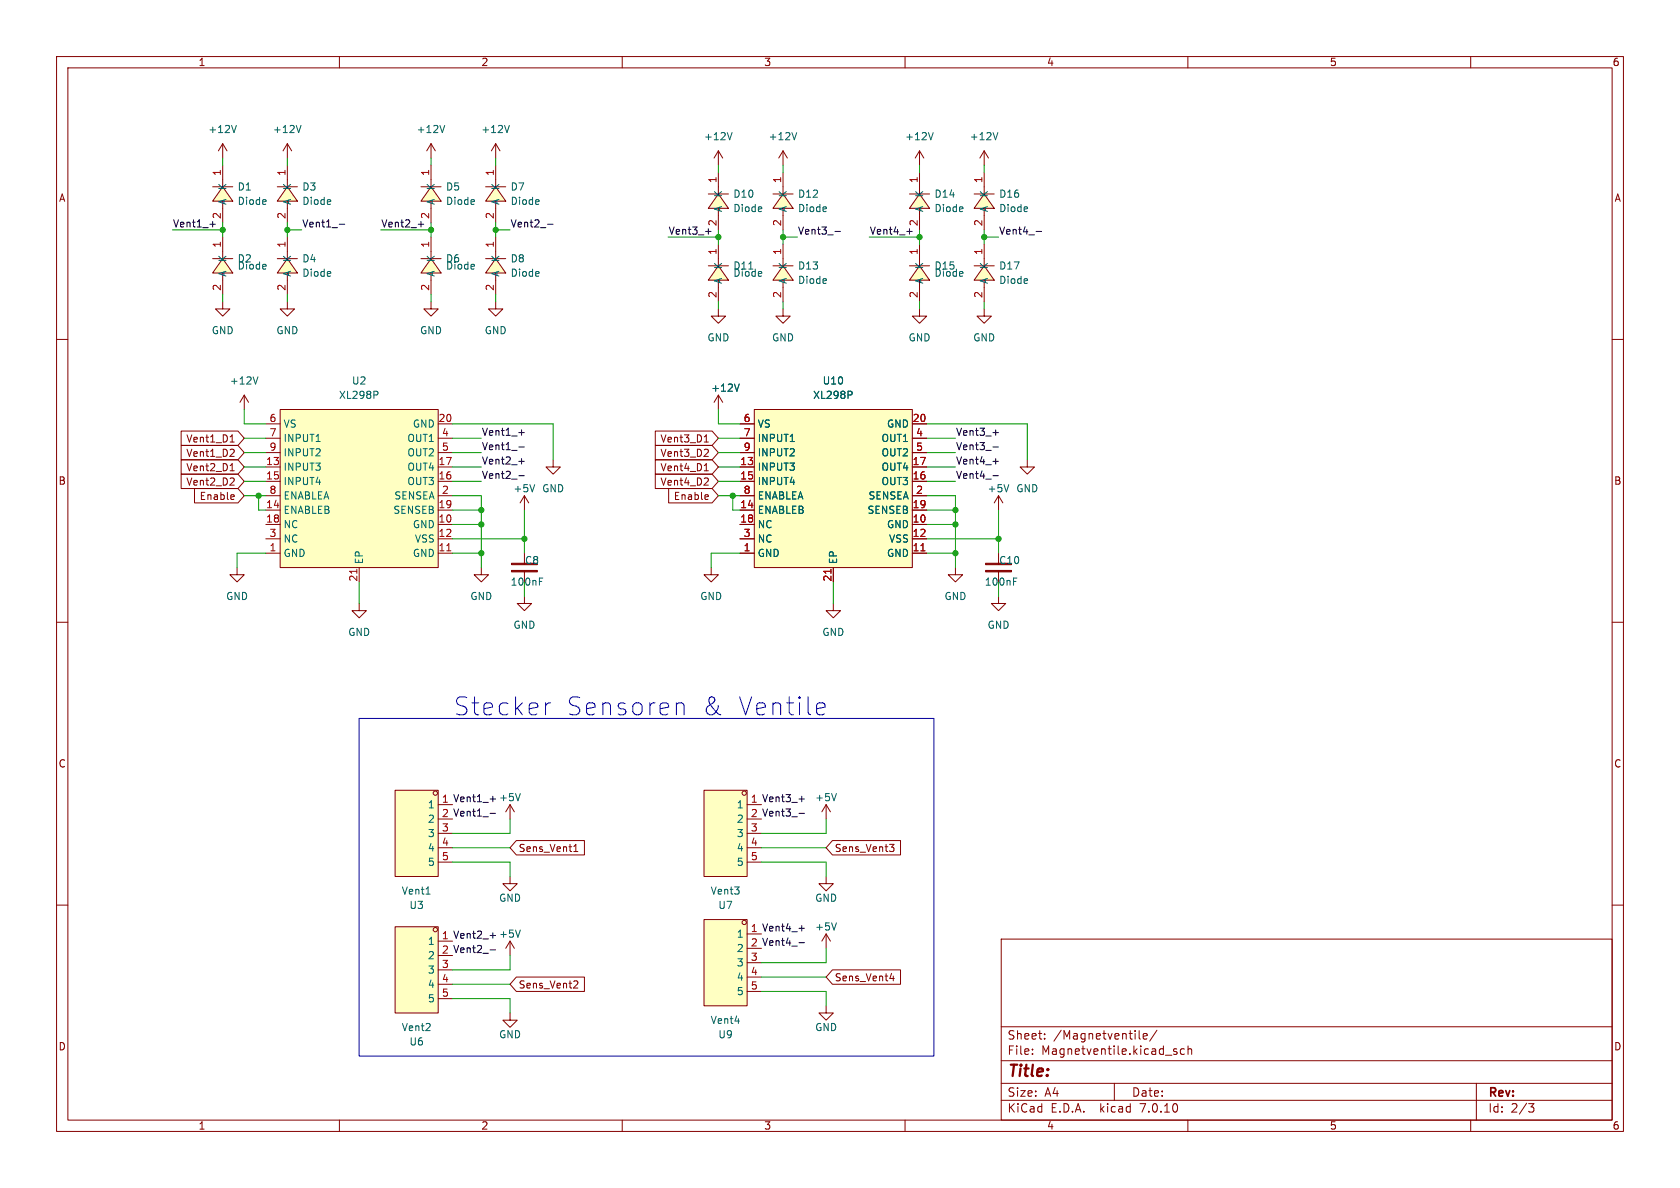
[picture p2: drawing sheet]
<svg xmlns="http://www.w3.org/2000/svg" width="297mm" height="210mm" viewBox="0 0 297 210" stroke-linecap="round" stroke-linejoin="round" font-family="sans-serif">
<g fill="none" stroke="#840000" stroke-width=".18">
<path d="M10 10h277v190h-277zM12 12h273v186h-273zM60 10v2M110 10v2M160 10v2M210 10v2M260 10v2M10 60h2M285 60h2M10 110h2M168.9 100.3v1.3h1.3l-1.3 1.3-1.3-1.3h1.3M285 110h2"/>
<path d="M10 160h2M285 160h2M177 166h108v32h-108zM60 198v2M110 198v2M160 198v2M177 194.5h108M177 191.5h108M177 187.5h108M177 181.5h108M182.5 186.3v.1M182.5 185.5v.1"/>
<path d="M184.7 183.6v.1M184.7 182.8v.1M197 191.5v3M201.4 182.2v1.3l.2 .2M202.1 183.2l.7-.1-.1-.3-.4-.1-.2 .2 .1 .7h.5M204.5 182.1l-1.3 2M207.5 185.8l.5 .2 .1 .2-.2 .2-.4-.1M207.5 185.5h.5M209.4 185.5l-.4-.1-.3 .3v.4l.1 .2h.6M210 198v2M210 185.5l.2-.1 .4 .1 .1 .9M210 184.9v1.5"/>
<path d="M260 198v2M261 191.5v6.5M270.2 195.1h1l-.5 .6 .4 .1 .1 .5-.3 .3h-.4"/>
</g>
<path d="M138.4 34.3l1.8 2.5h-3.6z" fill="#ffffc2"/>
<path d="M136.6 34.3h3.6M138.4 34.3l1.8 2.5h-3.6zM138.4 26.7v2.5M138.4 30.5v3.8M138.4 38.1v2.5M138.4 26.7l-.7 1.2M138.4 26.7l.8 1.2" fill="none" stroke="#840000" stroke-width=".18"/>
<path d="M140.8 23.4l-.4 1.3" fill="none" stroke="#006464" stroke-width=".18"/>
<path d="M39.4 45.7l1.8 2.6h-3.6z" fill="#ffffc2"/>
<g fill="none" stroke="#840000" stroke-width=".18">
<path d="M37.6 45.7h3.6M39.4 45.7l1.8 2.6h-3.6zM39.4 41.9v3.8M39.4 49.5v2.6M69.8 163.8h7.7v15.3h-7.7zM77.5 166.4h2.5M77.5 171.5h2.5M77.5 174h2.5M77.5 176.5h2.5"/>
<circle cx="77" cy="164.3" r=".38"/>
</g>
<path d="M69.8 163.8h7.7v15.3h-7.7z" fill="#ffffc2" stroke="#ffffc2" stroke-width=".18"/>
<path d="M87.6 33l1.8 2.6h-3.6z" fill="#ffffc2"/>
<path d="M85.8 33h3.6M87.6 33l1.8 2.6h-3.6zM87.6 29.2v3.8M87.6 36.8v2.6" fill="none" stroke="#840000" stroke-width=".18"/>
<path d="M127 34.3l1.8 2.5h-3.6z" fill="#ffffc2"/>
<path d="M125.2 34.3h3.6M127 34.3l1.8 2.5h-3.6zM127 26.7v2.5M127 30.5v3.8M127 38.1v2.5M127 26.7l-.8 1.2M127 26.7l.8 1.2M90.2 154.9v1.3h1.2l-1.2 1.3-1.3-1.3h1.3M90.2 179.1v1.2h1.2l-1.2 1.3-1.3-1.3h1.3" fill="none" stroke="#840000" stroke-width=".18"/>
<path d="M129.4 23.4l-.4 1.3" fill="none" stroke="#006464" stroke-width=".18"/>
<path d="M127 47l1.8 2.5h-3.6z" fill="#ffffc2"/>
<g fill="none" stroke="#840000" stroke-width=".18">
<path d="M76.2 25.4l-.8 1.3M76.2 25.4v2.5M76.2 25.4l.8 1.3M87.6 25.4l-.7 1.3M87.6 25.4v2.5M87.6 25.4l.8 1.3M125.2 47h3.6M127 47l1.8 2.5h-3.6zM127 43.2v3.8M127 50.8v2.5M90.2 142.2l-.8 1.3M90.2 142.2v2.6"/>
<path d="M90.2 142.2l.7 1.3"/>
</g>
<path d="M78.6 22.2l-.4 1.2M90 22.2l-.4 1.2M92 140.3l-.4 1.2" fill="none" stroke="#006464" stroke-width=".18"/>
<path d="M76.2 33l1.8 2.6h-3.6z" fill="#ffffc2"/>
<g fill="none" stroke="#840000" stroke-width=".18">
<path d="M74.4 33h3.6M76.2 33l1.8 2.6h-3.6zM76.2 29.2v3.8M76.2 36.8v2.6M47 74.9h2.5M47 77.5h2.5M49.5 72.4h28v27.9h-28zM77.5 74.9h2.5M77.5 77.5h2.5M47 97.8h2.5M47 92.7h2.5M47 95.3h2.5"/>
<path d="M47 82.6h2.5M47 90.2h2.5M47 85.1h2.5M47 87.6h2.5M47 80h2.5M77.5 97.8h2.5M77.5 92.7h2.5M77.5 95.3h2.5M77.5 82.6h2.5M77.5 90.2h2.5M77.5 85.1h2.5M77.5 87.6h2.5"/>
<path d="M77.5 80h2.5M63.5 106.7v1.3h1.3l-1.3 1.2-1.3-1.2h1.3M63.5 100.3v2.6M176.5 105.4v1.3h1.3l-1.3 1.3-1.2-1.3h1.2M69.8 139.7h7.7v15.2h-7.7zM124.5 139.7h7.6v15.2h-7.6zM77.5 142.2h2.5M77.5 147.3h2.5M77.5 149.9h2.5M77.5 152.4h2.5M132.1 142.2h2.5M132.1 147.3h2.5"/>
<path d="M132.1 149.9h2.5M132.1 152.4h2.5M146 142.2l-.7 1.3M146 142.2v2.6M146 142.2l.8 1.3M90.2 166.4l-.8 1.2M90.2 166.4v2.5M90.2 166.4l.7 1.2M124.5 162.6h7.6v15.2h-7.6zM132.1 165.1h2.5M132.1 170.2h2.5M132.1 172.7h2.5"/>
<path d="M132.1 175.3h2.5M146 177.8v1.3h1.3l-1.3 1.2-1.2-1.2h1.2"/>
<circle cx="77" cy="140.2" r=".38"/>
<circle cx="131.6" cy="140.2" r=".38"/>
<circle cx="131.6" cy="163.1" r=".38"/>
</g>
<g fill="#ffffc2" stroke="#ffffc2" stroke-width=".18">
<path d="M49.5 72.4h28v27.9h-28z"/>
<path d="M69.8 139.7h7.7v15.2h-7.7z"/>
<path d="M124.5 162.6h7.6v15.2h-7.6z"/>
<path d="M124.5 139.7h7.6v15.2h-7.6z"/>
</g>
<path d="M79 97.4h.7M63.1 100.6v.8" fill="none" stroke="#a90000" stroke-width=".18"/>
<path d="M55.9 78h.7M66.6 69.2l.2 .2v.3l-.2 .1M75.3 158.1h.7M147.9 140.3l-.5 1.2M92 164.4l-.4 1.3" fill="none" stroke="#006464" stroke-width=".18"/>
<path d="M39.4 33l1.8 2.6h-3.6z" fill="#ffffc2"/>
<path d="M37.6 33h3.6M39.4 33l1.8 2.6h-3.6zM39.4 29.2v3.8M39.4 36.8v2.6" fill="none" stroke="#840000" stroke-width=".18"/>
<path d="M50.8 33l1.8 2.6h-3.6z" fill="#ffffc2"/>
<path d="M49 33h3.6M50.8 33l1.8 2.6h-3.6zM50.8 29.2v3.8M50.8 36.8v2.6M97.8 81.3v1.3h1.3l-1.3 1.2-1.3-1.2h1.3" fill="none" stroke="#840000" stroke-width=".18"/>
<path d="M174 47l1.8 2.5h-3.6z" fill="#ffffc2"/>
<path d="M50.8 25.4l-.8 1.3M50.8 25.4v2.5M50.8 25.4l.8 1.3M76.2 53.3v1.3h1.3l-1.3 1.3-1.3-1.3h1.3M87.6 53.3v1.3h1.3l-1.3 1.3-1.2-1.3h1.2M172.2 47h3.6M174 47l1.8 2.5h-3.6zM174 43.2v3.8M174 50.8v2.5" fill="none" stroke="#840000" stroke-width=".18"/>
<path d="M53.2 22.2l-.4 1.2" fill="none" stroke="#006464" stroke-width=".18"/>
<path d="M87.6 45.7l1.8 2.6h-3.6z" fill="#ffffc2"/>
<path d="M85.8 45.7h3.6M87.6 45.7l1.8 2.6h-3.6zM87.6 41.9v3.8M87.6 49.5v2.6" fill="none" stroke="#840000" stroke-width=".18"/>
<path d="M76.2 45.7l1.8 2.6h-3.6z" fill="#ffffc2"/>
<path d="M39.4 25.4l-.8 1.3M39.4 25.4v2.5M39.4 25.4l.7 1.3M39.4 53.3v1.3h1.2l-1.2 1.3-1.3-1.3h1.3M74.4 45.7h3.6M76.2 45.7l1.8 2.6h-3.6zM76.2 41.9v3.8M76.2 49.5v2.6" fill="none" stroke="#840000" stroke-width=".18"/>
<path d="M41.8 22.2l-.4 1.2" fill="none" stroke="#006464" stroke-width=".18"/>
<path d="M138.4 47l1.8 2.5h-3.6z" fill="#ffffc2"/>
<path d="M136.6 47h3.6M138.4 47l1.8 2.5h-3.6zM138.4 43.2v3.8M138.4 50.8v2.5M162.6 54.6v1.3h1.2l-1.2 1.3-1.3-1.3h1.3M174 54.6v1.3h1.3l-1.3 1.3-1.3-1.3h1.3M43.2 69.9l-.8 1.2M43.2 69.9v2.5M43.2 69.9l.7 1.2" fill="none" stroke="#840000" stroke-width=".18"/>
<path d="M45.6 66.6l-.4 1.3" fill="none" stroke="#006464" stroke-width=".18"/>
<path d="M174 34.3l1.8 2.5h-3.6z" fill="#ffffc2"/>
<path d="M162.6 26.7l-.8 1.2M162.6 26.7v2.5M162.6 26.7l.7 1.2M172.2 34.3h3.6M174 34.3l1.8 2.5h-3.6zM174 26.7v2.5M174 30.5v3.8M174 38.1v2.5M174 26.7l-.8 1.2M174 26.7l.8 1.2M147.3 106.7v1.3h1.3l-1.3 1.2-1.3-1.2h1.3" fill="none" stroke="#840000" stroke-width=".18"/>
<path d="M165 23.4l-.4 1.3M176.4 23.4l-.4 1.3" fill="none" stroke="#006464" stroke-width=".18"/>
<path d="M162.6 34.3l1.7 2.5h-3.5z" fill="#ffffc2"/>
<path d="M160.8 34.3h3.5M162.6 34.3l1.7 2.5h-3.5zM162.6 30.5v3.8M162.6 38.1v2.5" fill="none" stroke="#840000" stroke-width=".18"/>
<path d="M162.6 47l1.7 2.5h-3.5z" fill="#ffffc2"/>
<path d="M127 54.6v1.3h1.3l-1.3 1.3-1.3-1.3h1.3M138.4 54.6v1.3h1.3l-1.3 1.3-1.2-1.3h1.2M160.8 47h3.5M162.6 47l1.7 2.5h-3.5zM162.6 43.2v3.8M162.6 50.8v2.5M92.7 97.8v2M85.1 100.3v1.3h1.3l-1.3 1.3-1.3-1.3h1.3M92.7 105.4v1.3h1.3l-1.3 1.3-1.3-1.3h1.3M92.7 100.9v2M125.7 100.3v1.3h1.3l-1.3 1.3-1.2-1.3h1.2" fill="none" stroke="#840000" stroke-width=".18"/>
<g fill="#840000" stroke="#840000" stroke-width=".18">
<path d="M90.4 99.6h4.6v.2h-4.6z"/>
<path d="M90.4 100.8h4.6v.3h-4.6z"/>
</g>
<path d="M95.4 102.8h.4M95.4 102.2h.6" fill="none" stroke="#006464" stroke-width=".18"/>
<path d="M50.8 45.7l1.8 2.6h-3.6z" fill="#ffffc2"/>
<g fill="none" stroke="#840000" stroke-width=".18">
<path d="M49 45.7h3.6M50.8 45.7l1.8 2.6h-3.6zM50.8 53.3v1.3h1.3l-1.3 1.3-1.3-1.3h1.3M50.8 41.9v3.8M50.8 49.5v2.6M32 78.7h10.1l1.1 1.3-1.1 1.3h-10.1zM32 76.2h10.1l1.1 1.3-1.1 1.2h-10.1zM40.7 78.1h.7M40.9 77.1l.1-.2v1.2M41.2 79.4l.2 .3-.1 .3-.7 .7h.8M115.8 78.7h10.1l1.1 1.3-1.1 1.3h-10.1zM115.8 76.2h10.1l1.1 1.3-1.1 1.2h-10.1z"/>
<path d="M124.5 78.1h.7M124.7 77.1l.2-.2v1.2M125 79.4l.2 .3v.3l-.8 .7h.8M127 69.9l-.8 1.2M127 69.9v2.5M127 69.9l.8 1.2M130.8 74.9h2.5M130.8 77.5h2.5M133.3 72.4h28v27.9h-28zM161.3 74.9h2.5M161.3 77.5h2.5M32 83.8h10.1l1.1 1.3-1.1 1.3h-10.1z"/>
<path d="M32 81.3h10.1l1.1 1.3-1.1 1.2h-10.1zM34.4 86.4h7.7l1.1 1.2-1.1 1.3h-7.7zM40.7 83.2h.7M40.9 82.1l.1-.1v1.2M41.2 84.5l.2 .2-.1 .3-.7 .8h.8M41.2 87.5l.2 .3-.6 .1M41.3 88.2l-.1 .1M92.7 87.6l-.8 1.3M92.7 87.6v2.6M92.7 87.6l.8 1.3M115.8 81.3h10.1l1.1 1.3-1.1 1.2h-10.1zM115.8 83.8h10.1l1.1 1.3-1.1 1.3h-10.1z"/>
<path d="M118.2 86.4h7.7l1.1 1.2-1.1 1.3h-7.7zM124.5 83.2h.7M124.7 82.1l.2-.1v1.2M125 84.5l.2 .2v.3l-.8 .8h.8M125 87.5l.2 .3-.6 .1M125.2 88.2l-.2 .1M130.8 97.8h2.5M130.8 92.7h2.5M130.8 95.3h2.5M130.8 82.6h2.5M130.8 90.2h2.5M130.8 85.1h2.5"/>
<path d="M130.8 87.6h2.5M130.8 80h2.5M161.3 97.8h2.5M161.3 92.7h2.5M161.3 95.3h2.5M161.3 82.6h2.5M161.3 90.2h2.5M161.3 85.1h2.5M161.3 87.6h2.5M161.3 80h2.5M176.5 87.6l-.7 1.3M176.5 87.6v2.6"/>
<path d="M176.5 97.8v2M176.5 87.6l.8 1.3M181.6 81.3v1.3h1.3l-1.3 1.2-1.3-1.2h1.3M41.9 100.3v1.3h1.3l-1.3 1.3-1.3-1.3h1.3M147.3 100.3v2.6M176.5 100.9v2M91.3 148.6h12v2.5h-12l-1.1-1.2zM101.4 150.5h.8M101.4 149.6l.4-.3v1.2M146 154.9v1.3h1.3l-1.3 1.3-1.2-1.3h1.2M147.2 148.6h12v2.5h-12l-1.2-1.2zM157.3 149.3h.7l-.4 .4 .4 .2v.4l-.2 .2h-.4"/>
<path d="M91.3 172.7h12v2.6h-12l-1.1-1.3zM101.6 173.4l.4 .1 .2 .3-.8 .9h.8M146 165.1l-.7 1.3M146 165.1v2.5M146 165.1l.8 1.3M147.2 171.4h12v2.6h-12l-1.2-1.3zM157.3 173h.8M157.9 172.5v.9"/>
</g>
<path d="M130.7 67.9l-.4 1.3M139.7 78h.7M150.4 69.2l.2 .2v.3l-.2 .1M94.5 85.7l-.4 1.2M178.3 85.7l-.4 1.2M179.2 102.8h.4M179.2 102.2h.6M147.9 163.1l-.5 1.3" fill="none" stroke="#006464" stroke-width=".18"/>
<path d="M133.3 72.4h28v27.9h-28z" fill="#ffffc2" stroke="#ffffc2" stroke-width=".18"/>
<path d="M162.8 97.4h.7M146.9 100.6v.8" fill="none" stroke="#a90000" stroke-width=".18"/>
<g fill="#840000" stroke="#840000" stroke-width=".18">
<path d="M174.2 99.6h4.6v.2h-4.6z"/>
<path d="M174.2 100.8h4.6v.3h-4.6z"/>
</g>
<g fill="none" stroke="#0f0f0f" stroke-width=".18">
<path d="M37.1 39.6h1M60 39.6h.9M73.9 39.6h1M96.8 39.6h1M124.7 40.9h1M147.6 40.9h1M160.3 40.9h1M183.2 40.9h.9M91.7 79h1M91.7 76.5h1M175.5 79h1M175.5 76.5h1"/>
<path d="M91.7 81.6h1M91.7 84.1h1M175.5 81.6h1M175.5 84.1h1M86.6 143.8h1M86.6 141.2h1M141.3 143.8h.9M141.3 141.2h.9M86.6 167.9h1M86.6 165.4h1M141.3 164.1h.9M141.3 166.6h.9"/>
</g>
<path d="M63.5 127h101.6v59.7h-101.6zM97.3 124.2a.81 .81 0 0 0-.9 .6M119.7 124.4l.3-.2h.5l.3 .2 .1 .3v1.7M144.5 124.4l.3-.2h.6l.3 .2 .2 .6-1.5 .3M144.5 126.2l.3 .2h.6l.3-.2" fill="none" stroke="#0000c2" stroke-width=".18"/>
<g fill="none" stroke="#009600" stroke-width=".18">
<path d="M39.4 27.9v1.3M39.4 39.4v2.5M50.8 27.9v1.3M50.8 39.4v2.5M76.2 27.9v1.3M76.2 39.4v2.5M87.6 27.9v1.3M87.6 39.4v2.5M127 29.2v1.3M138.4 29.2v1.3M162.6 29.2v1.3M174 29.2v1.3"/>
<path d="M30.5 40.6h8.9M39.4 52.1v1.2M50.8 40.6h2.5M50.8 52.1v1.2M67.3 40.6h8.9M76.2 52.1v1.2M87.6 52.1v1.2M87.6 40.6h2.6M118.1 41.9h8.9M127 40.6v2.6M127 53.3v1.3M138.4 41.9h2.6"/>
<path d="M138.4 40.6v2.6M138.4 53.3v1.3M153.7 41.9h8.9M162.6 40.6v2.6M162.6 53.3v1.3M174 41.9h2.5M174 40.6v2.6M174 53.3v1.3M43.2 72.4v2.5h3.8M43.2 77.5h3.8M80 74.9h17.8v6.4M80 77.5h5.1"/>
<path d="M127 72.4v2.5h3.8M127 77.5h3.8M163.8 74.9h17.8v6.4M163.8 77.5h5.1M43.2 82.6h3.8M43.2 80h3.8M43.2 85.1h3.8M43.2 87.6h3.8M45.7 87.6v2.6h1.3M47 97.8h-5.1v2.5M80 87.6h5.1v12.7M80 92.7h5.1"/>
<path d="M80 90.2h5.1M80 82.6h5.1M80 80h5.1M80 85.1h5.1M80 97.8h5.1M80 95.3h12.7M92.7 90.2v7.6M127 82.6h3.8M127 80h3.8M127 85.1h3.8M127 87.6h3.8M129.5 87.6v2.6h1.3"/>
<path d="M130.8 97.8h-5.1v2.5M163.8 92.7h5.1M163.8 90.2h5.1M163.8 82.6h5.1M163.8 80h5.1M163.8 85.1h5.1M163.8 87.6h5.1v12.7M163.8 97.8h5.1M163.8 95.3h12.7M176.5 90.2v7.6M63.5 102.9v3.8M92.7 102.9v2.5"/>
<path d="M147.3 102.9v3.8M176.5 102.9v2.5M80 152.4h10.2v2.5M80 149.9h10.2M90.2 144.8v2.5h-10.2M134.6 152.4h11.4v2.5M134.6 149.9h11.4M146 144.8v2.5h-11.4M80 176.5h10.2v2.6M80 174h10.2M90.2 168.9v2.6h-10.2M134.6 175.3h11.4v2.5"/>
<path d="M134.6 172.7h11.4M146 167.6v2.6h-11.4"/>
</g>
<g fill="#009600" stroke="#009600" stroke-width=".18">
<circle cx="127" cy="41.9" r=".46"/>
<circle cx="92.7" cy="95.3" r=".46"/>
<circle cx="87.6" cy="40.6" r=".46"/>
<circle cx="168.9" cy="92.7" r=".46"/>
<circle cx="168.9" cy="97.8" r=".46"/>
<circle cx="176.5" cy="95.3" r=".46"/>
<circle cx="162.6" cy="41.9" r=".46"/>
<circle cx="138.4" cy="41.9" r=".46"/>
<circle cx="174" cy="41.9" r=".46"/>
<circle cx="85.1" cy="90.2" r=".46"/>
<circle cx="45.7" cy="87.6" r=".46"/>
<circle cx="85.1" cy="97.8" r=".46"/>
<circle cx="85.1" cy="92.7" r=".46"/>
<circle cx="168.9" cy="90.2" r=".46"/>
<circle cx="129.5" cy="87.6" r=".46"/>
<circle cx="76.2" cy="40.6" r=".46"/>
<circle cx="39.4" cy="40.6" r=".46"/>
<circle cx="50.8" cy="40.6" r=".46"/>
</g>
<g font-size="4.4" fill="#0000c2">
<text x="80" y="126.8">Stecker</text>
<text x="99.8" y="126.8">Sensoren</text>
<text x="123.7" y="126.8">&amp;</text>
<text x="129.8" y="126.8">Ventile</text>
</g>
<text font-size="2.8" fill="#840000" x="178" y="190.9">Title:</text>
<g font-size="2.1" fill="#840000">
<text x="178" y="184">Sheet:</text>
<text x="186.2" y="184">/Magnetventile/</text>
<text x="178" y="186.7">File:</text>
<text x="184.1" y="186.7">Magnetventile.kicad_sch</text>
<text x="178" y="196.9">KiCad</text>
<text x="178" y="194.1">Size:</text>
<text x="184.7" y="194.1">A4</text>
<text x="185.7" y="196.9">E.D.A.</text>
<text x="194.6" y="196.9">kicad</text>
<text x="200" y="194.1">Date:</text>
<text x="201.8" y="196.9">7.0.10</text>
<text x="263" y="194.3">Rev:</text>
<text x="263" y="196.9">Id:</text>
<text x="267.1" y="196.9">2/3</text>
</g>
<g font-size="1.8" fill="#840000">
<text x="35" y="11.9">1</text>
<text x="85" y="11.9">2</text>
<text x="135" y="11.9">3</text>
<text x="185" y="11.9">4</text>
<text x="235" y="11.9">5</text>
<text x="285" y="11.9">6</text>
<text x="10.3" y="35.9">A</text>
<text x="285.3" y="35.9">A</text>
<text x="32.8" y="81">Vent1_D2</text>
<text x="32.8" y="78.4">Vent1_D1</text>
<text x="32.8" y="83.5">Vent2_D1</text>
<text x="116.7" y="81">Vent3_D2</text>
<text x="116.7" y="83.5">Vent4_D1</text>
<text x="116.7" y="78.4">Vent3_D1</text>
<text x="10.3" y="85.9">B</text>
<text x="32.8" y="86">Vent2_D2</text>
<text x="35.2" y="88.6">Enable</text>
<text x="116.7" y="86">Vent4_D2</text>
<text x="119" y="88.6">Enable</text>
<text x="285.3" y="85.9">B</text>
<text x="10.3" y="135.9">C</text>
<text x="285.3" y="135.9">C</text>
<text x="91.6" y="150.8">Sens_Vent1</text>
<text x="147.5" y="150.8">Sens_Vent3</text>
<text x="147.5" y="173.7">Sens_Vent4</text>
<text x="91.6" y="174.9">Sens_Vent2</text>
<text x="10.3" y="185.9">D</text>
<text x="285.3" y="185.9">D</text>
<text x="35" y="199.9">1</text>
<text x="85" y="199.9">2</text>
<text x="135" y="199.9">3</text>
<text x="185" y="199.9">4</text>
<text x="235" y="199.9">5</text>
<text x="285" y="199.9">6</text>
</g>
<g font-size="1.8" fill="#006464">
<text x="36.7" y="23.7">+12V</text>
<text x="48.2" y="23.7">+12V</text>
<text x="73.6" y="23.7">+12V</text>
<text x="85" y="23.7">+12V</text>
<text x="124.4" y="25">+12V</text>
<text x="135.8" y="25">+12V</text>
<text x="159.9" y="25">+12V</text>
<text x="171.3" y="25">+12V</text>
<text x="40.2" y="33.7" transform="rotate(-90 40.2 33.7)">K</text>
<text x="41.9" y="33.9">D1</text>
<text x="51.7" y="33.7" transform="rotate(-90 51.7 33.7)">K</text>
<text x="53.3" y="33.9">D3</text>
<text x="77.1" y="33.7" transform="rotate(-90 77.1 33.7)">K</text>
<text x="78.7" y="33.9">D5</text>
<text x="88.5" y="33.7" transform="rotate(-90 88.5 33.7)">K</text>
<text x="90.2" y="33.9">D7</text>
<text x="127.9" y="35" transform="rotate(-90 127.9 35)">K</text>
<text x="129.5" y="35.2">D10</text>
<text x="139.3" y="35" transform="rotate(-90 139.3 35)">K</text>
<text x="141" y="35.2">D12</text>
<text x="163.4" y="35" transform="rotate(-90 163.4 35)">K</text>
<text x="165.1" y="35.2">D14</text>
<text x="174.9" y="35" transform="rotate(-90 174.9 35)">K</text>
<text x="176.5" y="35.2">D16</text>
<text x="40.2" y="36.3" transform="rotate(-90 40.2 36.3)">A</text>
<text x="41.9" y="36.4">Diode</text>
<text x="51.7" y="36.3" transform="rotate(-90 51.7 36.3)">A</text>
<text x="53.3" y="36.4">Diode</text>
<text x="77.1" y="36.3" transform="rotate(-90 77.1 36.3)">A</text>
<text x="78.7" y="36.4">Diode</text>
<text x="88.5" y="36.3" transform="rotate(-90 88.5 36.3)">A</text>
<text x="90.2" y="36.4">Diode</text>
<text x="127.9" y="37.6" transform="rotate(-90 127.9 37.6)">A</text>
<text x="129.5" y="37.7">Diode</text>
<text x="139.3" y="37.6" transform="rotate(-90 139.3 37.6)">A</text>
<text x="141" y="37.7">Diode</text>
<text x="163.4" y="37.6" transform="rotate(-90 163.4 37.6)">A</text>
<text x="165.1" y="37.7">Diode</text>
<text x="174.9" y="37.6" transform="rotate(-90 174.9 37.6)">A</text>
<text x="176.5" y="37.7">Diode</text>
<text x="40.2" y="46.4" transform="rotate(-90 40.2 46.4)">K</text>
<text x="41.9" y="46.6">D2</text>
<text x="41.9" y="47.9">Diode</text>
<text x="51.7" y="46.4" transform="rotate(-90 51.7 46.4)">K</text>
<text x="53.3" y="46.6">D4</text>
<text x="77.1" y="46.4" transform="rotate(-90 77.1 46.4)">K</text>
<text x="78.7" y="46.6">D6</text>
<text x="78.7" y="47.9">Diode</text>
<text x="88.5" y="46.4" transform="rotate(-90 88.5 46.4)">K</text>
<text x="90.2" y="46.6">D8</text>
<text x="127.9" y="47.7" transform="rotate(-90 127.9 47.7)">K</text>
<text x="129.5" y="47.9">D11</text>
<text x="139.3" y="47.7" transform="rotate(-90 139.3 47.7)">K</text>
<text x="141" y="47.9">D13</text>
<text x="163.4" y="47.7" transform="rotate(-90 163.4 47.7)">K</text>
<text x="165.1" y="47.9">D15</text>
<text x="174.9" y="47.7" transform="rotate(-90 174.9 47.7)">K</text>
<text x="176.5" y="47.9">D17</text>
<text x="40.2" y="49" transform="rotate(-90 40.2 49)">A</text>
<text x="51.7" y="49" transform="rotate(-90 51.7 49)">A</text>
<text x="53.3" y="49.1">Diode</text>
<text x="77.1" y="49" transform="rotate(-90 77.1 49)">A</text>
<text x="88.5" y="49" transform="rotate(-90 88.5 49)">A</text>
<text x="90.2" y="49.1">Diode</text>
<text x="127.9" y="50.3" transform="rotate(-90 127.9 50.3)">A</text>
<text x="129.5" y="49.1">Diode</text>
<text x="139.3" y="50.3" transform="rotate(-90 139.3 50.3)">A</text>
<text x="141" y="50.4">Diode</text>
<text x="163.4" y="50.3" transform="rotate(-90 163.4 50.3)">A</text>
<text x="165.1" y="49.1">Diode</text>
<text x="174.9" y="50.3" transform="rotate(-90 174.9 50.3)">A</text>
<text x="176.5" y="50.4">Diode</text>
<text x="37.3" y="59.3">GND</text>
<text x="48.8" y="59.3">GND</text>
<text x="74.2" y="59.3">GND</text>
<text x="85.6" y="59.3">GND</text>
<text x="125" y="60.6">GND</text>
<text x="136.4" y="60.6">GND</text>
<text x="160.5" y="60.6">GND</text>
<text x="172" y="60.6">GND</text>
<text x="40.5" y="68.2">+12V</text>
<text x="59.8" y="70.7">XL298P</text>
<text x="62.1" y="68.2">U2</text>
<text x="125.6" y="69.4">+12V</text>
<text x="143.7" y="70.7">XL298P</text>
<text x="145.3" y="68.2">U10</text>
<text x="50" y="75.8">VS</text>
<text x="72.9" y="75.8">GND</text>
<text x="133.9" y="75.8">VS</text>
<text x="156.7" y="75.8">GND</text>
<text x="50" y="83.4">INPUT3</text>
<text x="50" y="78.3">INPUT1</text>
<text x="50" y="80.9">INPUT2</text>
<text x="71.9" y="83.4">OUT4</text>
<text x="71.9" y="78.3">OUT1</text>
<text x="71.9" y="80.9">OUT2</text>
<text x="133.9" y="83.4">INPUT3</text>
<text x="133.9" y="78.3">INPUT1</text>
<text x="133.9" y="80.9">INPUT2</text>
<text x="155.7" y="83.4">OUT4</text>
<text x="155.7" y="78.3">OUT1</text>
<text x="155.7" y="80.9">OUT2</text>
<text x="50" y="86">INPUT4</text>
<text x="50" y="88.5">ENABLEA</text>
<text x="69.6" y="88.5">SENSEA</text>
<text x="71.9" y="86">OUT3</text>
<text x="90.7" y="87.2">+5V</text>
<text x="95.8" y="87.2">GND</text>
<text x="133.9" y="86">INPUT4</text>
<text x="133.9" y="88.5">ENABLEA</text>
<text x="153.4" y="88.5">SENSEA</text>
<text x="155.7" y="86">OUT3</text>
<text x="174.5" y="87.2">+5V</text>
<text x="179.6" y="87.2">GND</text>
<text x="50" y="91">ENABLEB</text>
<text x="50" y="93.6">NC</text>
<text x="69.4" y="91">SENSEB</text>
<text x="72.9" y="93.6">GND</text>
<text x="133.9" y="91">ENABLEB</text>
<text x="133.9" y="93.6">NC</text>
<text x="153.3" y="91">SENSEB</text>
<text x="156.7" y="93.6">GND</text>
<text x="50" y="98.7">GND</text>
<text x="50" y="96.1">NC</text>
<text x="64.4" y="99.8" transform="rotate(-90 64.4 99.8)">EP</text>
<text x="72.9" y="98.7">GND</text>
<text x="73.3" y="96.1">VSS</text>
<text x="92.7" y="99.9">C8</text>
<text x="133.9" y="98.7">GND</text>
<text x="133.9" y="96.1">NC</text>
<text x="148.2" y="99.8" transform="rotate(-90 148.2 99.8)">EP</text>
<text x="156.7" y="98.7">GND</text>
<text x="157.1" y="96.1">VSS</text>
<text x="176.5" y="99.9">C10</text>
<text x="39.9" y="106.3">GND</text>
<text x="83.1" y="106.3">GND</text>
<text x="90.2" y="103.7">100nF</text>
<text x="123.7" y="106.3">GND</text>
<text x="166.9" y="106.3">GND</text>
<text x="174" y="103.7">100nF</text>
<text x="61.5" y="112.6">GND</text>
<text x="90.7" y="111.4">GND</text>
<text x="145.3" y="112.6">GND</text>
<text x="174.5" y="111.4">GND</text>
<text x="75.5" y="143.1">1</text>
<text x="88.1" y="141.8">+5V</text>
<text x="130.2" y="143.1">1</text>
<text x="144" y="141.8">+5V</text>
<text x="75.5" y="145.6">2</text>
<text x="75.5" y="148.2">3</text>
<text x="130.2" y="145.6">2</text>
<text x="130.2" y="148.2">3</text>
<text x="75.5" y="150.7">4</text>
<text x="75.5" y="153.3">5</text>
<text x="130.2" y="150.7">4</text>
<text x="130.2" y="153.3">5</text>
<text x="70.9" y="158.3">Vent1</text>
<text x="72.3" y="160.9">U3</text>
<text x="88.1" y="159.6">GND</text>
<text x="125.5" y="158.3">Vent3</text>
<text x="126.9" y="160.9">U7</text>
<text x="144" y="159.6">GND</text>
<text x="75.5" y="167.2">1</text>
<text x="88.1" y="166">+5V</text>
<text x="130.2" y="166">1</text>
<text x="144" y="164.7">+5V</text>
<text x="75.5" y="169.8">2</text>
<text x="75.5" y="172.3">3</text>
<text x="130.2" y="168.5">2</text>
<text x="130.2" y="171">3</text>
<text x="130.2" y="173.6">4</text>
<text x="75.5" y="174.9">4</text>
<text x="75.5" y="177.4">5</text>
<text x="130.2" y="176.1">5</text>
<text x="70.9" y="182.5">Vent2</text>
<text x="72.3" y="185">U6</text>
<text x="88.1" y="183.7">GND</text>
<text x="125.5" y="181.2">Vent4</text>
<text x="126.9" y="183.7">U9</text>
<text x="144" y="182.5">GND</text>
</g>
<g font-size="1.8" fill="#a90000">
<text x="39.1" y="31.2" transform="rotate(-90 39.1 31.2)">1</text>
<text x="50.5" y="31.2" transform="rotate(-90 50.5 31.2)">1</text>
<text x="75.9" y="31.2" transform="rotate(-90 75.9 31.2)">1</text>
<text x="87.4" y="31.2" transform="rotate(-90 87.4 31.2)">1</text>
<text x="126.7" y="32.5" transform="rotate(-90 126.7 32.5)">1</text>
<text x="138.2" y="32.5" transform="rotate(-90 138.2 32.5)">1</text>
<text x="162.3" y="32.5" transform="rotate(-90 162.3 32.5)">1</text>
<text x="173.7" y="32.5" transform="rotate(-90 173.7 32.5)">1</text>
<text x="39.1" y="38.8" transform="rotate(-90 39.1 38.8)">2</text>
<text x="50.5" y="38.8" transform="rotate(-90 50.5 38.8)">2</text>
<text x="75.9" y="38.8" transform="rotate(-90 75.9 38.8)">2</text>
<text x="87.4" y="38.8" transform="rotate(-90 87.4 38.8)">2</text>
<text x="126.7" y="40.1" transform="rotate(-90 126.7 40.1)">2</text>
<text x="138.2" y="40.1" transform="rotate(-90 138.2 40.1)">2</text>
<text x="162.3" y="40.1" transform="rotate(-90 162.3 40.1)">2</text>
<text x="173.7" y="40.1" transform="rotate(-90 173.7 40.1)">2</text>
<text x="39.1" y="43.9" transform="rotate(-90 39.1 43.9)">1</text>
<text x="50.5" y="43.9" transform="rotate(-90 50.5 43.9)">1</text>
<text x="75.9" y="43.9" transform="rotate(-90 75.9 43.9)">1</text>
<text x="87.4" y="43.9" transform="rotate(-90 87.4 43.9)">1</text>
<text x="126.7" y="45.2" transform="rotate(-90 126.7 45.2)">1</text>
<text x="138.2" y="45.2" transform="rotate(-90 138.2 45.2)">1</text>
<text x="162.3" y="45.2" transform="rotate(-90 162.3 45.2)">1</text>
<text x="173.7" y="45.2" transform="rotate(-90 173.7 45.2)">1</text>
<text x="39.1" y="51.5" transform="rotate(-90 39.1 51.5)">2</text>
<text x="50.5" y="51.5" transform="rotate(-90 50.5 51.5)">2</text>
<text x="75.9" y="51.5" transform="rotate(-90 75.9 51.5)">2</text>
<text x="87.4" y="51.5" transform="rotate(-90 87.4 51.5)">2</text>
<text x="126.7" y="52.8" transform="rotate(-90 126.7 52.8)">2</text>
<text x="138.2" y="52.8" transform="rotate(-90 138.2 52.8)">2</text>
<text x="162.3" y="52.8" transform="rotate(-90 162.3 52.8)">2</text>
<text x="173.7" y="52.8" transform="rotate(-90 173.7 52.8)">2</text>
<text x="47.6" y="74.7">6</text>
<text x="47.6" y="77.2">7</text>
<text x="77.4" y="74.7">20</text>
<text x="78" y="77.2">4</text>
<text x="131.4" y="74.7">6</text>
<text x="131.4" y="77.2">7</text>
<text x="161.2" y="74.7">20</text>
<text x="161.9" y="77.2">4</text>
<text x="46.9" y="82.3">13</text>
<text x="47.6" y="79.8">9</text>
<text x="77.4" y="82.3">17</text>
<text x="78" y="79.8">5</text>
<text x="130.8" y="82.3">13</text>
<text x="131.4" y="79.8">9</text>
<text x="161.2" y="82.3">17</text>
<text x="161.9" y="79.8">5</text>
<text x="46.9" y="89.9">14</text>
<text x="46.9" y="84.8">15</text>
<text x="47.6" y="87.4">8</text>
<text x="77.4" y="84.8">16</text>
<text x="77.4" y="89.9">19</text>
<text x="78" y="87.4">2</text>
<text x="130.8" y="89.9">14</text>
<text x="130.8" y="84.8">15</text>
<text x="131.4" y="87.4">8</text>
<text x="161.2" y="84.8">16</text>
<text x="161.2" y="89.9">19</text>
<text x="161.9" y="87.4">2</text>
<text x="46.9" y="92.5">18</text>
<text x="47.6" y="95">3</text>
<text x="77.4" y="92.5">10</text>
<text x="77.4" y="95">12</text>
<text x="130.8" y="92.5">18</text>
<text x="131.4" y="95">3</text>
<text x="161.2" y="92.5">10</text>
<text x="161.2" y="95">12</text>
<text x="47.6" y="97.5">1</text>
<text x="77.4" y="97.5">11</text>
<text x="131.4" y="97.5">1</text>
<text x="161.2" y="97.5">11</text>
<text x="63.2" y="102.9" transform="rotate(-90 63.2 102.9)">21</text>
<text x="147.1" y="102.9" transform="rotate(-90 147.1 102.9)">21</text>
<text x="78" y="147.1">3</text>
<text x="78" y="149.6">4</text>
<text x="132.6" y="147.1">3</text>
<text x="132.6" y="149.6">4</text>
<text x="78" y="152.1">5</text>
<text x="132.6" y="152.1">5</text>
<text x="78" y="171.2">3</text>
<text x="78" y="173.7">4</text>
<text x="132.6" y="169.9">3</text>
<text x="132.6" y="172.5">4</text>
<text x="78" y="176.3">5</text>
<text x="132.6" y="175">5</text>
</g>
<g font-size="1.8" fill="#0f0f0f">
<text x="30.5" y="40.3">Vent1_+</text>
<text x="53.3" y="40.3">Vent1_-</text>
<text x="67.3" y="40.3">Vent2_+</text>
<text x="90.2" y="40.3">Vent2_-</text>
<text x="118.1" y="41.6">Vent3_+</text>
<text x="141" y="41.6">Vent3_-</text>
<text x="153.7" y="41.6">Vent4_+</text>
<text x="176.5" y="41.6">Vent4_-</text>
<text x="85.1" y="77.1">Vent1_+</text>
<text x="168.9" y="77.1">Vent3_+</text>
<text x="85.1" y="82.2">Vent2_+</text>
<text x="85.1" y="79.7">Vent1_-</text>
<text x="168.9" y="82.2">Vent4_+</text>
<text x="168.9" y="79.7">Vent3_-</text>
<text x="85.1" y="84.7">Vent2_-</text>
<text x="168.9" y="84.7">Vent4_-</text>
<text x="78" y="142">1 Vent1_+</text>
<text x="132.6" y="142">1 Vent3_+</text>
<text x="78" y="144.5">2 Vent1_-</text>
<text x="132.6" y="144.5">2 Vent3_-</text>
<text x="78" y="166.1">1 Vent2_+</text>
<text x="132.6" y="164.8">1 Vent4_+</text>
<text x="132.6" y="167.4">2 Vent4_-</text>
<text x="78" y="168.7">2 Vent2_-</text>
</g>
</svg>
